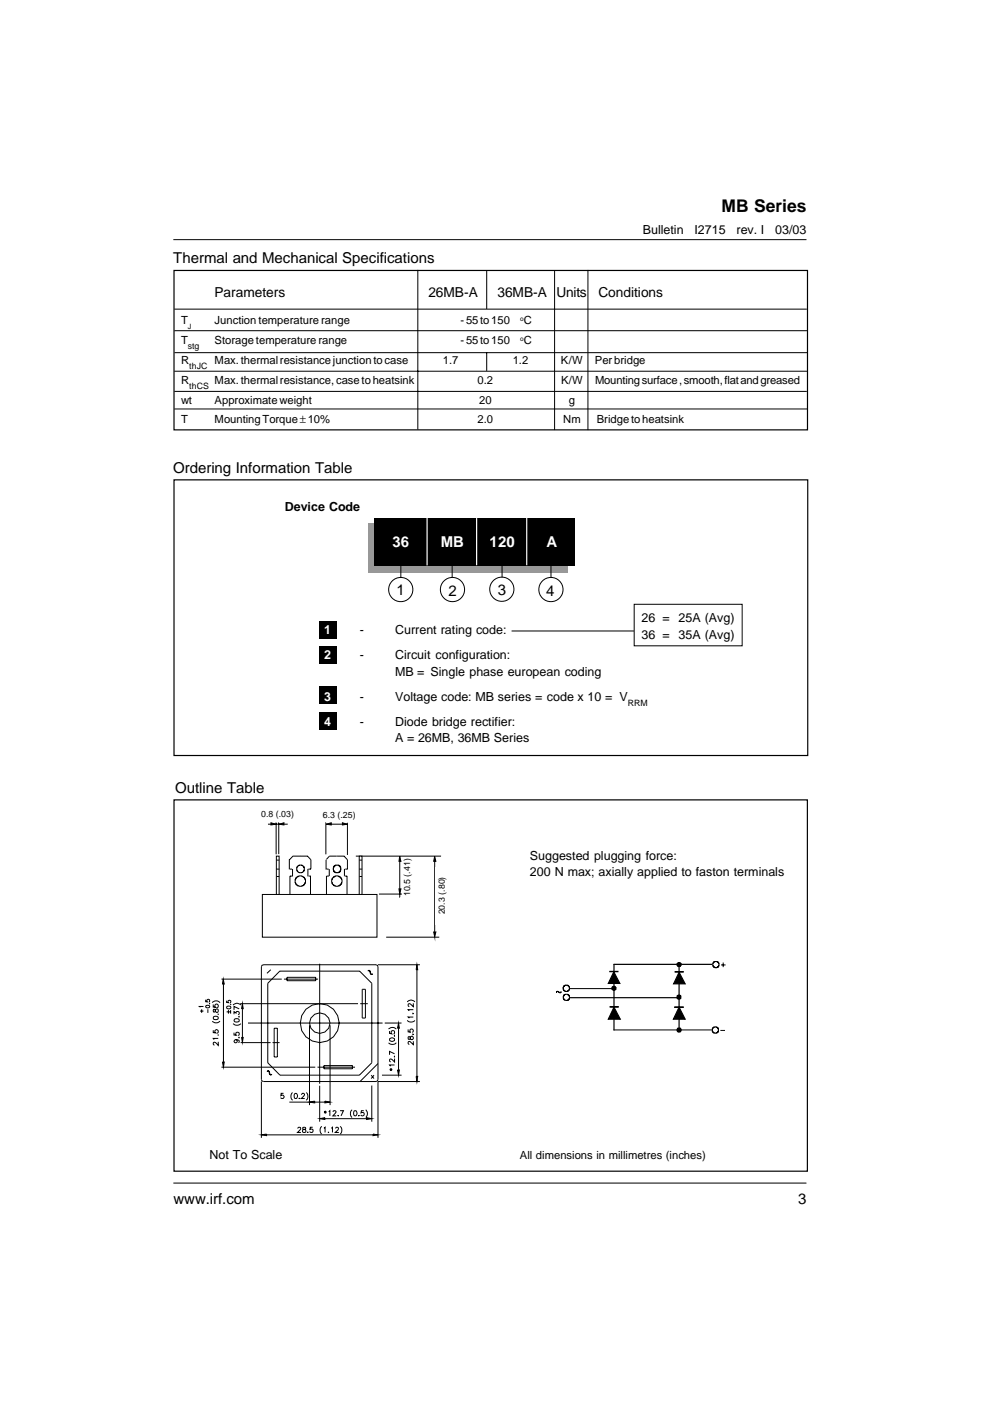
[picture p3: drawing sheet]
<svg xmlns="http://www.w3.org/2000/svg" width="210mm" height="297mm" viewBox="0 0 210 297" stroke-linecap="round" stroke-linejoin="round" font-family="sans-serif">
<path d="M36.7 50.8h134.3M36.7 250.8h134.3" fill="none" stroke="#000" stroke-width=".21"/>
<g fill="#000">
<path d="M67.7 137h3.7v3.7h-3.7z" fill-rule="evenodd"/>
<path d="M67.7 131.6h3.7v3.8h-3.7z" fill-rule="evenodd"/>
<path d="M67.6 151.1h3.8v3.7h-3.8z" fill-rule="evenodd"/>
<path d="M67.7 145.5h3.8v3.8h-3.8z" fill-rule="evenodd"/>
</g>
<path d="M78.1 110.9h42.4v10.5h-42.4z" fill-rule="evenodd" fill="#a09690"/>
<g fill="none" stroke="#000" stroke-width=".21">
<path d="M88.6 57.2v33.8M103.2 57.3v8.2M117.6 57.4v33.8M124.7 57.2v34M37 78.7h134.1M37 65.5h134.1M37 70.1h134.1M37 74.8h134.2M103.2 74.8v3.8M37 83h134.1M37 86.7h134.2M85 117.3v5.2"/>
<path d="M95.9 117.4v5M106.5 117.2v5.2M116.8 117.7v4.8M108.5 133.8h25.9M134.5 128.1h22.9v8.8h-22.9zM69.1 174.4v6.7M69.3 174.7h4.3M73.7 174.5v6.8M55.6 189.6h24.3v9.1h-24.3zM62.1 181.5h1.6M75.4 181.5h18.1M80.4 189.6h4.8"/>
<path d="M81.9 198.7h11.2M84.8 181.6v8.6M92.2 181.7v16.9M119 210.3l-.3 .1-.5-.2-.2 .3M119 210.2l-.2 .3-.6-.3-.2 .2M152.7 218.5h1M152.9 204.6h.9M153.3 204.1v1"/>
<circle cx="85" cy="125" r="2.57"/>
<circle cx="95.9" cy="125" r="2.57"/>
<circle cx="106.4" cy="124.9" r="2.57"/>
<circle cx="116.8" cy="125" r="2.57"/>
<circle cx="63.7" cy="186.8" r="1.12"/>
<circle cx="63.7" cy="184.2" r=".81"/>
<circle cx="120" cy="209.5" r=".67"/>
<circle cx="120.1" cy="211.5" r=".66"/>
<circle cx="151.7" cy="218.4" r=".69"/>
<circle cx="151.8" cy="204.5" r=".67"/>
</g>
<path d="M36.9 57.3h134.3v33.8h-134.3zM36.9 101.7h134.4v58.5h-134.4zM36.9 169.6h134.3v78.7h-134.3z" fill="none" stroke="#000" stroke-width=".25"/>
<path d="M79.4 109.8h42.5v10.1h-42.5z" fill-rule="evenodd" fill="#000"/>
<path d="M90.6 109.4v10.5M101.1 109.8v10M111.7 109.8v10" fill="none" stroke="#fff" stroke-width=".25"/>
<path d="M120.7 211.4h23l.1 .2-23 .1zM120.8 209.5h9.5v.2h-9.5zM130.1 218.3h20.8v.1l-20.8 .1zM130.1 204.4l20.9-.1v.2l-20.9 .1zM130.1 204.4h.2v14.1l-.2-.1zM143.9 204.7h.2v13.9h-.2z" fill="#000"/>
<g fill="#000" stroke="#000" stroke-width=".21">
<path d="M69.1 174.7l1.1-.3v.5z" fill-rule="evenodd"/>
<path d="M72.6 174.4l1.1 .3-1.1 .2z" fill-rule="evenodd"/>
<path d="M92 197.6h.4l-.2 1z" fill-rule="evenodd"/>
<path d="M129.3 205.9l1.7 .1z" fill-rule="evenodd"/>
<path d="M129.3 213.4l1.8 .1z" fill-rule="evenodd"/>
<path d="M130.1 206l1.3 2.5h-2.4z" fill-rule="evenodd"/>
<path d="M130.2 213.5l1.3 2.6h-2.5z" fill-rule="evenodd"/>
<path d="M143 213.5h1.9v.1h-1.9z" fill-rule="evenodd"/>
<path d="M143.7 211.1l.4-.1 .2 .1-.1 .6-.3 .1-.3-.1z" fill-rule="evenodd"/>
<path d="M144 213.5l1.3 2.6h-2.5z" fill-rule="evenodd"/>
<path d="M144 206.1l1.3 2.5h-2.5z" fill-rule="evenodd"/>
<circle cx="130.2" cy="209.5" r=".42"/>
<circle cx="144" cy="218.4" r=".43"/>
<circle cx="144" cy="204.5" r=".43"/>
</g>
<path d="M143.1 206h1.8v.1h-1.8z" fill="#000" stroke="#000" stroke-width=".21"/>
<path d="M58.6 181.5h.6v8.1h-.6z" fill-rule="evenodd" fill="#fff" stroke="#000" stroke-width=".21"/>
<g fill="none" stroke="#000" stroke-width=".21">
<path d="M56.8 174.7h4.2M58.6 174.4v6.7M59.1 174.4v6.7M58.6 182.4h.6M58.6 184.3h.6M58.7 185.8h.5M61.3 182.2l.1 2M61.4 184.3h.5M61.5 185.7v3.9M61.6 185.7h.3M62 184.3l.1 1.4M62.1 181.5l-.6 .7"/>
<path d="M63.7 181.5h1.6M65.2 181.5l.7 .7M65.3 184.2v1.5M65.4 185.7h.5M65.8 185.7l.1 3.9M65.9 182.2l.1 2-.5 .1M69.1 182.3l.1 2M69.2 185.7l.1 3.9M69.2 184.3h.5M69.3 185.7h.4M69.8 184.3v1.4M72.9 181.5l.7 .7"/>
<path d="M73 184.2l.1 1.5M73 181.5h-3.1l-.7 .7M73.2 185.7h.4v3.9M73.2 184.3h.5M73.7 182.2v2"/>
<circle cx="71.4" cy="186.8" r="1.12"/>
<circle cx="71.5" cy="184.2" r=".8"/>
</g>
<g fill="#000" stroke="#000" stroke-width=".21">
<path d="M57.5 174.4l1 .3-1 .2z" fill-rule="evenodd"/>
<path d="M59.1 174.7l1.1-.3v.5z" fill-rule="evenodd"/>
<path d="M84.8 181.5l.2 1.1h-.4z" fill-rule="evenodd"/>
<path d="M84.6 188.5h.4l-.2 1.1z" fill-rule="evenodd"/>
<path d="M92.2 181.5l.2 1.1h-.4z" fill-rule="evenodd"/>
</g>
<path d="M76.2 181.5h.6v8.1h-.6z" fill-rule="evenodd" fill="#fff" stroke="#000" stroke-width=".21"/>
<g fill="none" stroke="#000" stroke-width=".21">
<path d="M76.2 182.4h.6M76.2 184.3h.6M76.3 185.8h.5M85.5 186.7a1.58 1.58 0 0 0 2.3 0M85.5 182.8l.7-.5h1l.6 .5M85.8 191.3l.1-.3a1.24 1.24 0 0 1 1.4 0 .48 .48 0 0 1-.3 .7 .81 .81 0 0 1-1.2-.3M85.8 188.9v.7l.6 .1a.5 .5 0 0 1 0-.8 .5 .5 0 0 1 .8 .1 .5 .5 0 0 1-.2 .7M85.9 191.3v.1M85.9 184.9h1.4M86.8 184.5v1.1l-1-.7M87.2 190.3h.1zM87.2 186.1h.1z"/>
<path d="M87.3 192.6h-1.5l.3 .4M87.3 183.6h-1.5l.3 .4M92.6 189.3a2.17 2.17 0 0 0 1.6 .4M92.9 194a.93 .93 0 0 0 1.3 .2M92.9 186.3l.1 .3a1.11 1.11 0 0 0 1.2 0M94.2 195.6l-.7-.7h-.4l-.2 .5 .4 .3M94.2 193.6l-.4-.2a.66 .66 0 0 0-.9 .6M94.2 191.4l-.3-.1a.41 .41 0 0 0-.4 .5l-.6-.4v.8M94.2 187.2h-.4l-.4 .7-.3 .1a.56 .56 0 0 1-.1-.7h.4l.4 .7 .4 .1M94.2 185.9a1.07 1.07 0 0 0-1.2 0l-.1 .4M94.2 184.9h-.9l-.7 .4M94.2 192.2l-.1 .1"/>
</g>
<g fill="#fff">
<path d="M85.3 182h3.2v11.3h-3.2z" fill-rule="evenodd"/>
<path d="M92.3 183.9h2.7v12.1h-2.7z" fill-rule="evenodd"/>
</g>
<path d="M40.2 202h51v40.8h-51z" fill="#fff"/>
<g fill="none" stroke="#000" stroke-width=".21">
<path d="M42.4 214.4h.7M42.8 214v.7M43.1 213.4h-.8l.2 .2M43.6 212v.4h.3a.31 .31 0 0 1 0-.5 .31 .31 0 0 1 .5 .1 .31 .31 0 0 1-.1 .5M44.1 214v.7M44.4 212.8h.1M45 216.5a1.16 1.16 0 0 0 1.7 0M45 212.6a1.08 1.08 0 0 1 1.7 0M45.2 218.4v.5l.5 .1-.1-.5 .3-.2 .3 .2v.4l-.1 .1M45.2 213v.5l.5 .1a.38 .38 0 0 1-.1-.6 .38 .38 0 0 1 .6 0 .38 .38 0 0 1-.1 .6M45.3 214v.5l.2 .1 .3-.6a.33 .33 0 0 1 .4 .1 .33 .33 0 0 1 0 .4 .33 .33 0 0 1-.5 0l-.1-.5zM45.4 215.5h.7l.2 .3a.51 .51 0 0 1-.6 .4 .51 .51 0 0 1-.4-.6z"/>
<path d="M46.2 219.4h.1M46.2 215h.1M47 207.6h12.7M47.3 207.6l.2 1.1h-.3zM47.4 208.7v16.5M48.1 212.2v.3l.3 .1a.3 .3 0 0 1 0-.5 .3 .3 0 0 1 .5 .1 .3 .3 0 0 1-.1 .4M48.1 214.5h.7M48.1 213.4a.44 .44 0 0 1 .5-.1 .44 .44 0 0 1 .3 .5 .44 .44 0 0 1-.5 .1 .44 .44 0 0 1-.3-.5zM48.4 214.2v.7M48.9 213h.1M48.9 214.2v.7M49.4 217a1.16 1.16 0 0 0 1.7 0"/>
<path d="M49.4 213.1a1.08 1.08 0 0 1 1.7 0M49.6 218.9v.5l.5 .1a.38 .38 0 0 1 0-.6 .38 .38 0 0 1 .6 .1 .38 .38 0 0 1-.2 .6M49.6 215v-.5l.4 .3a.36 .36 0 0 1 .6-.3 .36 .36 0 0 1-.1 .7M49.7 216.1a.54 .54 0 0 1 .7-.2 .54 .54 0 0 1 .3 .7l-.9 .1-.2-.3zM50.6 220h.1zM50.7 215.5v.1zM50.7 213.9l-1.1-.5v.7M50.9 212.8h25M51.2 220h.4l-.2 1zM51.4 212.8l.2 1.1h-.4zM51.4 213.9v6.1M52.6 216.9h28.5"/>
<path d="M55.5 204.7l.4-.2h23.8l.3 .2 .1 .3v23.9l-.1 .3-.3 .1h-23.8l-.4-.1-.1-.3v-23.9zM57.4 205.6l-.8 .8M58.1 218h.7v6.1h-.7zM59.4 205.9h16.8l2.6 2.6v16.8l-2.6 2.7h-16.8l-2.6-2.7v-16.8zM60.2 207.6h7.2M60.8 207.2h6.1v.7h-6.1zM65.6 217.4v16.9M67.8 204.3v25.5M70 217.4v16.9M76.4 212.8h1.6M76.8 209.8h.7v6h-.7zM78 205.9l.4-.1 .2 .6 .4 .1"/>
<path d="M78.1 205.8l.3 .1 .3 .7 .3-.2M80.1 204.5h8.9M81.6 216.9h3.5M82.4 218.2a1.16 1.16 0 0 1 1.6 0M82.6 218.6v.5l.5 .1a.38 .38 0 0 1-.1-.6 .38 .38 0 0 1 .6 .1 .38 .38 0 0 1-.2 .5M83.6 219.6v.1zM84.5 216.9l.2 1.1h-.4zM84.5 218v8.9M86.3 216.4a1.16 1.16 0 0 0 1.7 0M86.3 212.4a1.08 1.08 0 0 1 1.7 0M86.5 218.3v.5l.5 .1a.38 .38 0 0 1 0-.6 .38 .38 0 0 1 .6 0 .38 .38 0 0 1-.2 .6M86.6 219.8v.5l.2 .1 .5-.7a.36 .36 0 0 1 .4 .4 .36 .36 0 0 1-.4 .3l-.3-.1-.1-.5z"/>
<path d="M87.5 219.2v.2zM87.5 214.8v.2zM87.6 215.6h-1.1l.2 .3M87.6 214.1h-1.1l.2 .2M87.6 212.7v.7l-.9-.6-.1 .1-.1 .3 .3 .2M88.4 204.5l.2 1.1h-.4zM88.4 205.6v22.6M46.3 220.9v.7l-.5-.5-.4-.1-.2 .4 .3 .2M46.3 220.2h-1.1l.2 .2M47 226.3h19.8M47.2 225.2h.3l-.1 1.1zM50 220.4l.3 .2a.33 .33 0 0 1-.1 .4 .33 .33 0 0 1-.5 0 .33 .33 0 0 1 .1-.5l.5-.1 .4 .2v.4l-.1 .1"/>
<path d="M51 221.1h6.4M55.4 229.3v11.9M56.6 227.2l.4-.1 .2 .6 .4 .1M56.7 227.1l.3 .1 .3 .7 .4-.2M57.8 221.1h1.5M60.1 231.8h-.5v.5l.5-.1 .1 .3-.1 .4h-.5l-.1-.2M61.3 233.7h7.6M62 231.6a1.16 1.16 0 0 0 0 1.7M62.5 231.9a.5 .5 0 0 1 .6 .5 .5 .5 0 0 1-.6 .5l-.1-.5zM63.1 239.3l.2-.3h.4l.1 .2-.7 .9h.7M63.4 232.9h.1zM63.9 232.1l.2-.3 .4 .1v.3l-.6 .7h.7"/>
<path d="M64.2 239v.4a.43 .43 0 0 1 .6 .1 .43 .43 0 0 1-.1 .6h-.5l-.1-.4 .2-.2 .4-.1 .1-.2-.2-.2zM64.9 231.6a1.16 1.16 0 0 1 0 1.7M65.6 233.7l1.1-.2v.3zM66.3 239h-.5l-.1 .5a.38 .38 0 0 1 .6 0 .38 .38 0 0 1-.1 .5 .38 .38 0 0 1-.5-.1M67.3 226.3h8M67.8 237.2l1.1-.2v.4zM67.8 230.2v7.6M68.2 238.8a1.16 1.16 0 0 0 0 1.6M68.7 239.2l.2-.2v1.1M68.7 225.9h6v.7h-6zM68.7 235.7l.5 .3M68.9 233.5l1.1 .2-1.1 .1z"/>
<path d="M68.9 237.2h8.8M69 235.5v.6M69.2 235.7l-.5 .3M69.6 240v.1zM69.7 235.7l.2-.2v1.1M70.2 239.2l.3-.2v1.1M70.6 235.7l.2-.2 .5 .2-.7 .9h.7M71.2 239.3l.1-.3h.4l.1 .2-.2 .4-.5 .5h.7M71.6 236.5h.2zM72.1 235.5h.7l-.5 1.1M72.1 238.8a1.16 1.16 0 0 1 0 1.6M74.6 235.3a1.16 1.16 0 0 0 0 1.6"/>
<path d="M75.1 235.5a.5 .5 0 0 1 .6 .5 .5 .5 0 0 1-.6 .5l-.1-.4zM76.1 236.5v.1zM77.1 235.5h-.5l-.1 .5a.38 .38 0 0 1 .6-.1 .38 .38 0 0 1 0 .6 .38 .38 0 0 1-.6-.1M77.6 235.3a1.16 1.16 0 0 1 0 1.6M77.7 237l1.1 .2-1.1 .2zM78.7 228l.6 .7M78.8 230.2v7.6M79.3 228l-.6 .7M80.1 225.5l-3.8 3.8M81 228h4.1M82.4 221.1a1.16 1.16 0 0 0 1.6 0M82.6 226.8h.6"/>
<path d="M82.6 220.2a.54 .54 0 0 1 .7-.2 .54 .54 0 0 1 .3 .6 .54 .54 0 0 1-.6 .2 .54 .54 0 0 1-.4-.6zM82.7 226.5l.4 .5M83.1 226.5l-.4 .5M83.6 224v.1zM83.7 225.8h-1.1l.2 .2M83.7 224.4v.8l-.9-.7-.2 .1v.3l.3 .2M83.7 223.4l-1.1-.5v.7M84.3 226.9h.4l-.2 1.1zM87.6 220.8v.7l-.6-.7h-.4l-.1 .4 .3 .2M88.2 228.2h.4l-.2 1.1zM89 229.3h-8.9v11.9M55.4 240.6l1.1-.2v.4z"/>
<path d="M56.5 240.6h22.6M65.2 240.1h.1zM79.1 240.4l1 .2-1 .2z"/>
<circle cx="44" cy="213.4" r=".38"/>
<circle cx="67.8" cy="216.9" r="4.1"/>
<circle cx="67.8" cy="216.9" r="2.17"/>
</g>
<g fill="#000">
<path d="M47.3 207.6l.2 1.1h-.3zM51.4 212.8l.2 1.1h-.4zM51.2 220h.4l-.2 1zM84.5 216.9l.2 1.1h-.4zM88.4 204.5l.2 1.1h-.4zM47.2 225.2h.3l-.1 1.1zM65.6 233.7l1.1-.2v.3zM68.9 233.5l1.1 .2-1.1 .1zM67.8 237.2l1.1-.2v.4zM77.7 237l1.1 .2-1.1 .2zM84.3 226.9h.4l-.2 1.1zM88.2 228.2h.4l-.2 1.1z"/>
<path d="M55.4 240.6l1.1-.2v.4zM79.1 240.4l1 .2-1 .2z"/>
</g>
<text font-size="3.7" x="153" y="44.9">MB Series</text>
<g font-size="3.2">
<text x="36.7" y="55.8">Thermal and Mechanical Specifications</text>
<text x="36.7" y="100.2">Ordering Information Table</text>
<text x="84" y="126.2">1</text>
<text x="95.1" y="126.3">2</text>
<text x="105.6" y="126.2">3</text>
<text x="115.8" y="126.3">4</text>
<text x="37.1" y="168.1">Outline Table</text>
<text x="36.8" y="255.2">www.irf.com</text>
<text x="169.2" y="255.3">3</text>
</g>
<g font-size="3.2" fill="#fff">
<text x="83.2" y="115.9">36</text>
<text x="93.5" y="115.9">MB</text>
<text x="103.8" y="115.9">120</text>
<text x="115.9" y="115.9">A</text>
</g>
<g font-size="2.9">
<text x="45.5" y="62.9">Parameters</text>
<text x="90.8" y="62.9">26MB-A</text>
<text x="105.5" y="62.9">36MB-A</text>
<text x="118" y="62.9">Units</text>
<text x="126.9" y="62.9">Conditions</text>
</g>
<g font-size="2.6">
<text x="136.3" y="49.6">Bulletin</text>
<text x="147.2" y="49.6">I2715</text>
<text x="156.2" y="49.6">rev. I</text>
<text x="164.4" y="49.6">03/03</text>
<text x="60.4" y="108.4">Device Code</text>
<text x="136" y="131.8">26 = 25A (Avg)</text>
<text x="76.3" y="134.5">-</text>
<text x="83.8" y="134.5">Current rating code:</text>
<text x="136" y="135.5">36 = 35A (Avg)</text>
<text x="76.3" y="139.8">-</text>
<text x="83.8" y="139.8">Circuit configuration:</text>
<text x="83.8" y="143.2">MB = Single phase european coding</text>
<text x="76.3" y="148.5">-</text>
<text x="83.8" y="148.5">Voltage code: MB series = code x 10 = V</text>
<text x="76.3" y="153.8">-</text>
<text x="83.8" y="153.8">Diode bridge rectifier:</text>
<text x="83.8" y="157.3">A = 26MB, 36MB Series</text>
<text x="112.4" y="182.4">Suggested plugging force:</text>
<text x="112.4" y="185.8">200 N max; axially applied to faston terminals</text>
<text x="44.4" y="245.8">Not To Scale</text>
</g>
<g font-size="2.6" fill="#fff">
<text x="68.8" y="134.5">1</text>
<text x="68.8" y="139.8">2</text>
<text x="68.8" y="148.5">3</text>
<text x="68.8" y="153.8">4</text>
</g>
<g font-size="2.4">
<text x="38.4" y="68.8">T</text>
<text x="45.5" y="68.8">Junction temperature range</text>
<text x="97.7" y="68.8">- 55 to 150</text>
<text x="111" y="68.8">C</text>
<text x="38.4" y="73">T</text>
<text x="38.4" y="77.2">R</text>
<text x="45.5" y="73">Storage temperature range</text>
<text x="45.5" y="77.2">Max. thermal resistance junction to case</text>
<text x="93.9" y="77.2">1.7</text>
<text x="97.7" y="73">- 55 to 150</text>
<text x="108.7" y="77.2">1.2</text>
<text x="111" y="73">C</text>
<text x="118.9" y="77.2">K/W</text>
<text x="126.1" y="77.2">Per bridge</text>
<text x="38.4" y="81.5">R</text>
<text x="45.5" y="81.5">Max. thermal resistance, case to heatsink</text>
<text x="101.2" y="81.5">0.2</text>
<text x="119" y="81.5">K/W</text>
<text x="126.2" y="81.5">Mounting surface , smooth, flat and greased</text>
<text x="38.4" y="85.7">wt</text>
<text x="38.4" y="89.7">T</text>
<text x="45.5" y="85.7">Approximate weight</text>
<text x="45.5" y="89.7">Mounting Torque±10%</text>
<text x="101.2" y="89.7">2.0</text>
<text x="101.6" y="85.7">20</text>
<text x="119.4" y="89.7">Nm</text>
<text x="120.6" y="85.7">g</text>
<text x="126.5" y="89.7">Bridge to heatsink</text>
<text x="110.2" y="245.8">All dimensions in millimetres (inches)</text>
</g>
<g font-size="1.9">
<text x="39.8" y="74.1">stg</text>
<text x="40.1" y="78.3">thJC</text>
<text x="40.1" y="82.5">thCS</text>
<text x="133.1" y="149.6">RRM</text>
<text x="55.4" y="173.3">0.8 (.03)</text>
<text x="68.5" y="173.5">6.3 (.25)</text>
<text x="87" y="190" transform="rotate(-90 87 190)">10.5 (.41)</text>
<text x="94.3" y="193.9" transform="rotate(-90 94.3 193.9)">20.3 (.80)</text>
</g>
<text font-size="1.5" x="39.8" y="69.7">J</text>
<g font-size="1.4">
<text x="110.3" y="68">o</text>
<text x="110.3" y="72.2">o</text>
</g>
</svg>
